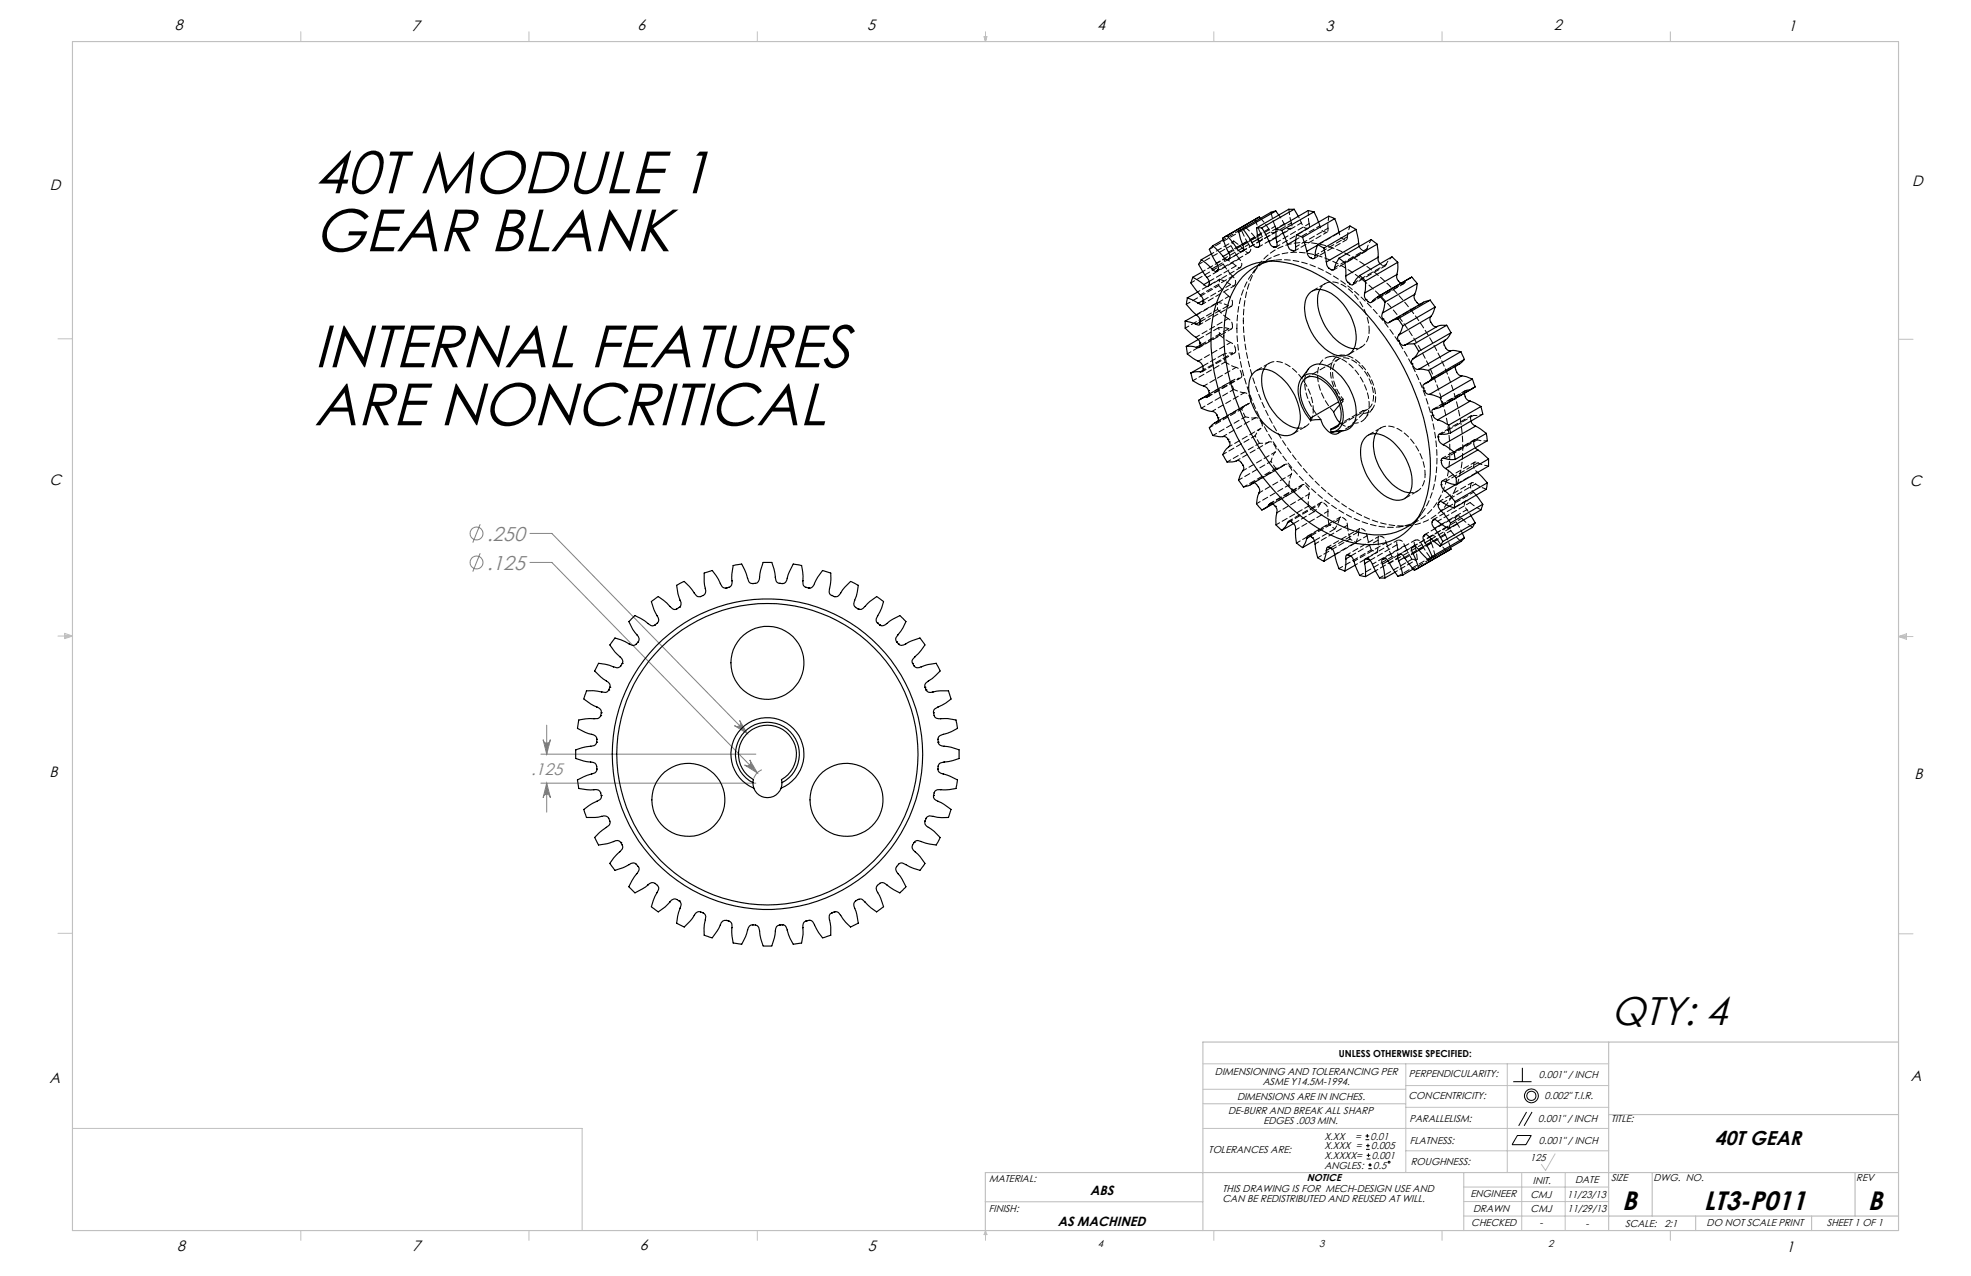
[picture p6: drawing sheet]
<svg xmlns="http://www.w3.org/2000/svg" width="432mm" height="279mm" viewBox="0 0 432 279" stroke-linecap="round" stroke-linejoin="round" font-family="sans-serif">
<g fill="none" stroke="#808080" stroke-width=".22">
<path d="M105.2 114.8l-1.6 4M116.1 116.8h4.8l42.8 43.8M105.2 121.1l-1.6 4.1M116.1 123.2h4.8l45 46M119.8 158.8v6.3M160.9 158.9a.8 .8 0 0 0 1.1 0 .8 .8 0 0 0 0-1.1l1.7 2.8zM118.5 171.5h47.1M118.5 165.1h47.1M119 162a.79 .79 0 0 0 .8 .7 .79 .79 0 0 0 .8-.7l-.8 3.1zM119.8 171.5l.8 3.2a.79 .79 0 0 0-.8-.8 .79 .79 0 0 0-.8 .8zM119.8 171.5v6.3M163.1 167.5a.79 .79 0 0 0 1.1 0 .79 .79 0 0 0 .1-1.1l1.6 2.8z"/>
<path d="M166.9 168.6a3.2 3.2 0 0 0-1.8 1.9"/>
<circle cx="104.4" cy="116.8" r="1.4"/>
<circle cx="104.4" cy="123.2" r="1.4"/>
</g>
<g fill="none" stroke="#000" stroke-width=".22">
<path d="M331.5 236.9h4M333.5 233.8v3.1M299.2 249.6h.8M299.2 248.7h.8M299.3 251.7h.8M299.3 250.9h.8M299.4 253.8h.8M299.4 253h.8M299.5 248.3v.8M299.7 250.4v.8M299.8 255.9h.7M299.8 255.1h.7"/>
<path d="M299.8 252.6v.8M300.1 254.7v.8M332.4 248.6h3.1l-1.2 2h-3zM334.4 243.5l-1.7 3M335.6 243.5l-1.7 3"/>
<circle cx="335.5" cy="240" r="1.51"/>
<circle cx="335.5" cy="240" r="1.01"/>
<circle cx="304.3" cy="254.5" r=".21"/>
</g>
<g fill="none" stroke="#c0c0c0" stroke-width=".22">
<path d="M65.9 6.9v2.2M115.9 6.9v2.2M165.9 6.9v2.2M215.6 8h.6l-.3 1.1zM215.7 8l.2 1.1M215.9 6.9v2.2M216 8l-.1 1.1M265.9 6.9v2.2M315.9 6.9v2.2M365.9 6.9v2.2M12.7 74.2h3.2M415.9 74.3h3.2"/>
<path d="M12.7 139.3h3.2M14.2 139.1l1.7 .2M14.2 138.7l1.7 .6-1.7 .5zM15.9 139.3l-1.7 .3M415.9 139.4h3.2M415.9 139.4l1.8-.6v1.2zM415.9 139.4l1.8 .3M417.7 139.2l-1.8 .2M12.7 204.4h3.2M415.9 204.5h3.2M263.5 232.9h88.9M263.5 238.5h44.5"/>
<path d="M308 237.7h44.4M308 232.9v23.9M330.2 232.9v23.9M15.9 247.1h111.6v22.4M263.5 247.1h88.9M263.5 241.7h44.5M308 252h44.4M308 242.5h44.4M320.7 259.9h31.7M333.4 256.8v12.7M340.7 252.7l-2.1 3.6-.9-1.3M342.9 256.8v12.7"/>
<path d="M65.9 269.5v2.1M115.9 269.5v2.1M165.9 269.5v2.1M215.9 269.5v2.1M215.9 269.5l.3 .8h-.6zM265.9 269.5v2.1M315.9 269.5v2.1M320.7 263.1h31.7M320.7 266.3h31.7M365.9 269.5v2.1"/>
</g>
<path d="M15.9 9.1h400v260.4h-400zM352.4 228.2v41.3M415.9 228.2h-152.4v41.3M320.7 256.8v12.7M352.4 244.1h63.5M361.9 256.8v9.5M406.4 256.8v9.5M415.9 256.8h-200v12.7M215.9 263.1h47.6M352.4 266.3h63.5M371.5 266.3v3.2M396.9 266.3v3.2" fill="none" stroke="#c0c0c0" stroke-width=".25"/>
<g fill="#808080">
<path d="M119.8 171.5l.8 3.2a.79 .79 0 0 0-.8-.8 .79 .79 0 0 0-.8 .8zM119 162a.79 .79 0 0 0 .8 .7 .79 .79 0 0 0 .8-.7l-.8 3.1z"/>
<path d="M162 157.8a.8 .8 0 0 1 0 1.1 .8 .8 0 0 1-1.1 0l2.8 1.7zM163.1 167.5l2.8 1.7-1.6-2.8a.79 .79 0 0 1-.1 1.1 .79 .79 0 0 1-1.1 0z"/>
</g>
<g fill="none" stroke="#000" stroke-width=".25">
<path d="M263.2 56.9l-.6 1 1.8 2.8a1.3 1.3 0 0 1 .5 1.6l-.1 .1a.42 .42 0 0 1-.6 .3l-.5-.4M263.2 56.9l2.3 2M263.5 59.5l-2.2 1.2M265.4 55.6l-2.2 1.3M265.5 58.9l.7 .5 .4-.1M265.7 53.8l-.8 .8 1.6 3a1.31 1.31 0 0 1 .3 1.4M265.7 53.8l2.2 2.4M266.6 59.3h.1M266.8 58.1l-1.3 .8M266.8 59l-.2 .3M266.8 59h.1M267.9 56.2l.5 .5 .6 .1"/>
<path d="M268 52.5l-2.3 1.3M268.8 51.6l-.9 .5 1.2 3.1a1.14 1.14 0 0 1 .2 1.4M268.8 51.6l2.1 2.6M269 56.8h.1M269.2 55.4l-1.3 .8M269.3 56.6l-.3 .2M269.3 56.6h.1M270.9 54.2l.4 .6 .7 .3M271.4 50.6l.9 3.1a.98 .98 0 0 1 0 1.2l-.3 .2M272 55.1h.1M272.2 53.5l-1.3 .7M272.4 50.3l-1 .3"/>
<path d="M272.4 50.3l1.8 2.8M275.3 49.9l.5 3M275.7 52.3l-1.5 .8M275.8 52.9h.1M275.8 52.9a.85 .85 0 0 1-.1 1.2h-.2a.69 .69 0 0 1-.9-.3l-.4-.7M275.9 47.5l-7.6 4.4M275.9 47.5l-7.1 4.1M275.9 47.5l.2 .3M276.4 49.9h-1.1M276.4 49.9l1.6 3M278 52.9a1.54 1.54 0 0 0 1 1.2M278.1 57.2a12.3 12.3 0 0 0-8.9 8.9 30.7 30.7 0 0 0 0 16.1 53.8 53.8 0 0 0 19.4 29.9 23.5 23.5 0 0 0 13.7 5 11.6 11.6 0 0 0 8.3-3.6"/>
<path d="M279 54.1h.1M279 54.1h.4M279.4 54.1h.1M279.5 46.2l-1.1 .3-7 4.1M279.5 46.2l-7.1 4.1M279.5 46.2l.6 .9M279.5 50.2l.1 2.2 .2 1.1v.4l-.4 .2M279.5 50.2l1.3 .2M279.6 52l-1.6 .9M280.8 50.4l1.2 3.2M282 53.6a1.49 1.49 0 0 0 .9 1.2M282.9 54.8h.1"/>
<path d="M282.9 54.8l.5 .2M283.4 55h.1M283.5 45.8l.9 1.6M283.5 45.8h-1.2l-7 4.1M283.5 45.8l-7.1 4.1M283.9 52.5l-1.9 1.1M284 51.4l-.2 3.1v.3l-.4 .2M284 51.4l1.4 .6M285.4 52l.9 3M286.3 55a1.75 1.75 0 0 0 .7 1.4M287 56.4h.1M287 56.4l.5 .2"/>
<path d="M287.5 56.6h.1M287.9 46.4l1 2.2M287.9 46.4l-1.3-.3-7.1 4.1M287.9 46.4l-7.1 4M288.6 53.7l-2.3 1.3M288.7 53.6l-.4 1.2-.2 1.5-.2 .3h-.4M288.7 53.6l1.3 .7M290 54.3l.6 3.1M290.6 57.4a1.55 1.55 0 0 0 .7 1.4l.3 .3M291.6 59.1h.1M292.4 47.9l.9 3M292.4 47.9l-1.3-.6-7.1 4.1"/>
<path d="M292.4 47.9l-7 4.1M293.3 56.6l-.6 1-.4 1.3-.2 .2h-.5M293.3 56.6l1.3 .9M294.6 57.5l.2 2.9M297.1 50.2l.5 3.1M297.1 50.2l-1.4-.7-7 4.1M297.1 50.2l-7.1 4.1M297.6 53.3l.2 .7M297.6 53.3l-7 4.1M301.7 53.5l.2 2.8M301.7 53.5l-1.3-1-7.1 4.1M301.7 53.5l-7.1 4"/>
<path d="M301.9 56.3a1.53 1.53 0 0 0 .5 1.4M301.9 56.3l-7.1 4.1M306.2 57.4l-1.3-1.2-7 4.1M306.2 57.4v1.3l-.2 1.4M306.2 57.4l-7 4.1M259.6 70.3v1.6l2.4 2a1.78 1.78 0 0 1 .9 1.2M259.6 70.3l2.4 .7M259.9 75.8l.2 1.7 2.4 1.6a1.52 1.52 0 0 1 1 1.1M259.9 75.8h.9l1.3 .3M260.1 65.2l-.2 1.4 2.2 2.3M260.1 65.2l2.4 1.2M261.3 60.7l-.4 1.2 2.1 2.7a1.72 1.72 0 0 1 .6 1.4"/>
<path d="M261.3 60.7l2.4 1.6M262 68.9l-2.4 1.4M262.1 68.9v.1a1.63 1.63 0 0 1 .8 1.3M262.4 64l-2.3 1.2M262.5 66.4l.7 .3 .3-.3M262.5 74.3l-2.6 1.5M262.9 75.1l-.1 1h-.7M262.9 75.1h.1M262.9 70.8l-.4 .4-.5-.2M262.9 70.8h.1M262.9 70.3v.5M262.9 70.3h.1"/>
<path d="M262.9 70.5l-.9 .5M262.9 75.6l-.8 .5M263.5 66.4h.1M263.6 66l-.1 .4M263.6 66h.1M263.6 65.8l-1.1 .6M264.9 61.6l-1.2 .7M269.4 61.2a12.4 12.4 0 0 1 12.2-3.7 31.2 31.2 0 0 1 15.4 8.9 55 55 0 0 1 16.2 32.3 24.1 24.1 0 0 1-2.5 14.5 12.3 12.3 0 0 1-13.7 5.8 32.7 32.7 0 0 1-16.7-10.3 54.9 54.9 0 0 1-14.8-31 24.1 24.1 0 0 1 2.4-14.5zM286.8 64.2a3.3 3.3 0 0 1 4.1-.3 12 12 0 0 1 6.1 11.2 3.2 3.2 0 0 1-4.7 2.5 11.9 11.9 0 0 1-6.4-11 3.8 3.8 0 0 1 .9-2.4zM289.1 63.4a8.3 8.3 0 0 0 .8 7.2 10.1 10.1 0 0 0 6.3 5.7h.4M294.8 60.4a1.66 1.66 0 0 0 .5 1.4M295.3 61.8h.1"/>
<path d="M295.3 61.8l.4 .4M295.7 62.2h.1M297.9 60.3l-.8 .8-.6 1.1-.2 .2-.5-.2M297.9 60.3l1.3 1.2M298.9 64.2a1.41 1.41 0 0 0 .4 1.4M299.2 61.5l-.1 2-.2 .7M299.3 65.6h.1M299.3 65.6l.2 .3a.69 .69 0 0 0 1.2 .1M300.7 65.9v.1M302.2 64.8l-1.5 1.1M302.2 64.8l1.2 1.3M302.9 68.5a1.12 1.12 0 0 0 .1 1.4"/>
<path d="M303 69.9h.1M303 69.9l.4 .5M303.4 70.4h.1M303.4 66.1l-.5 2.4M306 60.1a1.43 1.43 0 0 0 .5 1.6l.4 .4M306 60.1l-7.1 4.1M306.2 69.8l-1 .3-.8 .5a.65 .65 0 0 1-1-.2M306.2 69.8l1.1 1.5M306.4 74.6h.1M306.4 74.6l.2 .4a1.14 1.14 0 0 0 1.2 .6M306.4 73.4a.95 .95 0 0 0 0 1.2M307.3 71.3l-.9 2.1"/>
<path d="M308.8 60.9l-7 4.1M309.3 60.7l1.2 1.4M309.3 60.7l-7.1 4.1M309.3 60.7l-.5 .3M309.4 79.7h.1M309.4 79.7l.1 .3a1.43 1.43 0 0 0 1.3 .9M309.6 78.6a.8 .8 0 0 0-.2 1.1M309.8 75.3h-1.1l-.9 .3M309.8 75.3l1 1.6M309.9 64.5a1.43 1.43 0 0 0 .4 1.5l.4 .5 .4 .1M309.9 64.5l-7 4M310.5 62.1l-.2 1.1-.4 1.3"/>
<path d="M310.5 62.1l-7.1 4M310.8 76.9l-.5 .9-.7 .8M313.3 65.7l1.1 1.5M313.3 65.7l-1.4 .5-7.1 4.1M313.3 65.7l-7.1 4.1M313.5 69.3a1.34 1.34 0 0 0 .2 1.6l.1 .2a.84 .84 0 0 0 1.1 .4M313.5 69.3l-7.1 4.1M314.4 67.2l-.6 1.6-.3 .5M314.4 67.2l-7.1 4.1M314.9 71.5l-7.1 4.1M316.6 74.5a1.2 1.2 0 0 0 0 1.5l.1 .2a1.02 1.02 0 0 0 1.1 .6M316.6 74.5l-7 4.1"/>
<path d="M316.9 71.2l1 1.6M316.9 71.2a2.99 2.99 0 0 0-2 .3M316.9 71.2l-7.1 4.1M317.8 76.8l-7 4.1M317.8 76.8h.1M317.9 76.8h.9l1.2 .2M317.9 72.8a3 3 0 0 1-1.3 1.7M317.9 72.8l-7.1 4.1M320 77l.8 1.7M320 77l-7.1 4.1M320.8 78.7l-1 1-7.2 4.1M320.8 78.7l-7 4.1"/>
<path d="M260.9 81.7l.4 1.7 2.4 1.2a1.3 1.3 0 0 1 1.1 .9M263 81.4h-1.3l-.8 .3M263.5 80.2l.1 .6M263.5 80.2l-2.6 1.5M263.6 80.8v.3l-.2 .3h-.4M263.6 80.8h.1M263.6 81l-.6 .4M264.4 86.9l-.6 .1-1.2 .7 .6 1.7 2.3 .7a1.15 1.15 0 0 1 1.1 .8M264.8 85.5l.1 .6M264.8 85.5h.1M264.9 86.1l-.1 .7-.4 .1M264.9 86.3l-1.9 1.1"/>
<path d="M264.9 86.1h.1M264.9 86.6l-.5 .3M266.5 92.5l-1 .5-.6 .7 .5 1 .3 .7 2.2 .2a.96 .96 0 0 1 1.1 .6M266.6 90.9h.1M266.6 90.9l.2 .6M266.8 92.3l-.3 .2M266.8 91.5l.1 .5-.4 .5M266.8 91.5h.1M266.8 92.2l-.7 .4M269 96.2l.3 .6M269 96.2h.1M269.3 96.8a1.03 1.03 0 0 1-.6 1.5l-.8 1.3 .9 1.6a3.2 3.2 0 0 0 2.1-.3 1.32 1.32 0 0 1 1.3 .8 1.18 1.18 0 0 1 0 1.4 3.3 3.3 0 0 0-.7 2.2l.9 1.3 1.1-.2 .7-.5"/>
<path d="M269.3 96.8h.1M274.6 81.7a3.3 3.3 0 0 1 4.1-.4 12.4 12.4 0 0 1 6.2 10.5 3.3 3.3 0 0 1-3.5 3.6 8.9 8.9 0 0 1-5.9-4.5 9.8 9.8 0 0 1-1.6-8.2zM276.9 80.8a9.1 9.1 0 0 0 1.2 8.1 9.9 9.9 0 0 0 5.8 4.8l.5 .1M285.1 82.8a5.3 5.3 0 0 1 2.8-2.9 5.4 5.4 0 0 1 5.3 1.9 11.9 11.9 0 0 1 3.8 9.7 3.2 3.2 0 0 1-2.6 2.8l-2.5 .3M287.1 92l2.2-.1a4.3 4.3 0 0 0 3 3.2 1.14 1.14 0 0 0 1.2-.7M287.1 92a10 10 0 0 1-2.6-7.9 2.74 2.74 0 0 1 4.2-1.9 10.6 10.6 0 0 1 5.5 9.8 2.56 2.56 0 0 1-2.6 2.5l-.1-.5M287.2 91.5a8.5 8.5 0 0 1-2.1-7.4 2.47 2.47 0 0 1 3.6-1.4 9.4 9.4 0 0 1 5 9.2 2.46 2.46 0 0 1-2.2 2.1M287.2 91.5l-.1 .5M293.3 93l-1.8 1M293.3 88l-6.1 3.5M293.5 88.7l-1.3 1.5 .8 1.7 .5 .6M299.1 95.8a3.7 3.7 0 0 1 4.8 0 12.1 12.1 0 0 1 5.4 10.8 3.1 3.1 0 0 1-4.7 2.6 11.7 11.7 0 0 1-6.4-11.7l.2-.7z"/>
<path d="M301.4 94.9a9.6 9.6 0 0 0 1.7 9 8.6 8.6 0 0 0 5.8 4M310.8 80.9a3.6 3.6 0 0 1 2.1 .2M311.8 85h.1M311.8 85l.3 .6M312.1 85.6h.1M312.1 85.6a1.15 1.15 0 0 0 1.1 .8M312.9 81.1l.9 1.7M313.2 86.4h.1M313.2 86.4l2.3 .7M313.8 82.8l-.6 .6-1.4 .8v.8M313.8 90.4l.1 .5M313.8 90.3v.1"/>
<path d="M313.9 90.9h.1M313.9 90.9a1.44 1.44 0 0 0 1.1 1M315 91.9l1.1 .4 1.3 .8M315.1 95.7h.1M315.1 95.7v.3a1.56 1.56 0 0 0 1.1 1.4M315.5 87.1l.6 1.7M315.7 95.1h-.4l-.2 .6M315.7 95.1h.1M316.1 88.8l-.7 .5-1.5 .4-.2 .4 .1 .2M316.2 97.4h.1M316.2 97.4l2.4 1.6M317.4 93.1l.4 1.7"/>
<path d="M317.8 94.8l-.9 .2-1.1 .1M318.6 99l.2 1.6M318.9 80.2l-.1 .4 .2 .6a1.5 1.5 0 0 0 1.2 1.1M320.2 82.3l-7 4.1M320.2 82.3h.1M320.3 82.3l.9 .2 1.3 .5M320.8 86.1l.1 .5a1.46 1.46 0 0 0 1.2 1.2M322.1 87.8l1 .4 1.3 .8M322.1 87.8l-7.1 4.1M322.3 92.2a1.65 1.65 0 0 0 1 1.1M322.5 83l.7 1.7M322.5 83l-7 4.1"/>
<path d="M323.2 84.7l-7.5 4.4M323.2 84.7l-7.1 4.1M323.2 98l.5 .5M323.3 93.3l2.3 1.6M323.3 93.3l-7.1 4.1M323.7 98.5l2.4 2M323.7 98.5l-7 4.1M324.4 89l.4 1.7-7 4.1M324.4 89l-7 4.1M325.6 94.9l.2 1.6-7 4.1M325.6 94.9l-7 4.1M274.2 105.9a.73 .73 0 0 1 1.2 .3l.1 .2a1.4 1.4 0 0 1 .3 1.5l-.2 .6-.3 1.8 .5 .7 .6 .7 1-.5 .6-.7"/>
<path d="M274.2 105.9h.1M274.5 105.8l-.3 .1M274.6 105.7l-.7 .5M278 110.5a.6 .6 0 0 1 1.1 .1l.3 .3M278.5 110.2l-.5 .3M278.8 110.3l-1.9 1.1M279.4 110.9a1.89 1.89 0 0 1 .2 2.1l-.1 1.9 1.3 1.2M279.4 110.9h.1M282 114.5l-.4 .9-.8 .7M282 114.5h.1M282.7 114.1l-.7 .4M282.9 114.3l.5 .3"/>
<path d="M282.9 114.2l-.5-.1-.4 .4M282.9 114.2v.1M283.4 114.6h.1M283.4 114.6a2.45 2.45 0 0 1 .4 2.2l.2 2.1 1.4 1M283.4 114.7l-2.6 1.4M286.3 117.9l-.3 1-.6 1M286.3 117.9h.1M287 117.4l.5 .3M287 117.4h.1M287 117.4l-.4-.1-.3 .6M287.1 117.4l-.8 .5M287.5 117.7a2.45 2.45 0 0 1 .7 2.3l.5 2.1 1.3 .8"/>
<path d="M287.5 117.7h.1M288 118.4l-2.6 1.5M291.2 119.8l.4 .3a1.69 1.69 0 0 1 .8 1.4M291.2 119.8h.1M291.2 119.8l-.5 .1-.1 .6M291.5 120l-.9 .5M309.4 119.9l.1-.1a.54 .54 0 0 1 .8 0l2.6 2.9M309.4 119.9h.1M309.4 119.9a1.09 1.09 0 0 0 .2 1.3M311.8 117.4h.1M311.8 117.4a1.54 1.54 0 0 0 .4 1.5M312.1 117.1h.5l2.9 2.5"/>
<path d="M312.1 117.1h.1M312.1 117.1l-.3 .3M312.2 118.9l1.6 2.9M313.6 118l-1.4 .9M313.9 113.9l.1-.2 .5 .1 1.2 .9 1.7 1M313.9 113.9h.1M313.9 113.9l-.1 .2a1.25 1.25 0 0 0 .5 1.6M314.3 115.7l1.8 2.9M315.1 110.5h.1M315.1 110.5a1.64 1.64 0 0 0 .6 1.4M315.2 110l.4-.2 .6 .3M315.2 110h.1"/>
<path d="M315.2 110l-.1 .5M315.7 111.9l2.1 2.6M315.7 100.8h.1M315.7 100.8l.1 .3a1.95 1.95 0 0 0 .9 1.5M315.7 106.2l.1-.8 .4-.1 1.8 .7 1 .2M315.7 106.2h.1M315.7 106.2a1.9 1.9 0 0 0 .8 1.3M315.8 114.8l-1.5 .9M316.1 118.6l-.6 1M316.2 110.1h.1M316.2 110.1l2.4 1.1M316.5 100.4h-.6l-.2 .4"/>
<path d="M316.5 107.5h.1M316.5 100.4h.1M316.6 100.4l1.3 .2h.9M316.6 107.5l2.2 2.3M316.7 102.6l2.3 2M317.5 110.8l-1.8 1.1M317.7 119.9l.2 .3M317.8 114.5l-.4 1.2M318.8 109.8l-.2 1.4M318.9 106.1l-2.4 1.4M319 104.6v1.6M320.4 116.8l.4 1"/>
<path d="M320.8 117.8l-.8 .8-7.1 4.1M320.8 117.8l-7 4M322.3 112.9l.9 1.6M323.2 114.5l-.7 1-7 4.1M323.2 114.5l-7.1 4.1M323.4 108.4l1.4 2M323.7 103.4l2.1 2.3M324.8 110.4l-.4 1.3-7 4M324.8 110.4l-7 4.1M325.8 105.7l-.2 1.4-7 4.1M325.8 105.7l-7 4.1M326.1 100.5v1.6l-7.1 4.1"/>
<path d="M326.1 100.5l-7.1 4.1M148.2 133.4l-.2 .1a1.45 1.45 0 0 1-1.2-.7l-1.4-1.3-1.2-.9-.2 .1-1.3 1 .6 1.8 .6 1.3a1.1 1.1 0 0 1-.1 1.8 1 1 0 0 1-1.2 .4l-.6-.4a8.7 8.7 0 0 0-2.9-1.8l-1.3 1.3 .8 1.7 .9 1.2a1.27 1.27 0 0 1 .3 1.5M148.2 133.4h.1M148.8 133l-.5 .4M148.8 133h.1M159.1 128.8h-.4a1.33 1.33 0 0 1-.9-1.1l-.9-1.6-.9-1.2-1.7 .6v1.9l.2 1.4a1.15 1.15 0 0 1-.8 1.7l-.5 .2a1.28 1.28 0 0 1-1.1-.9l-1.1-1.5-1.1-1-1.1 .5-.6 .4 .3 1.8 .5 1.4a1.18 1.18 0 0 1-.2 1.6M159.1 128.8h.1M164.9 127.8l-.4-.1a1.33 1.33 0 0 1-.7-1.1l-.6-1.8-.7-1.3-1.9 .3a10.9 10.9 0 0 0-.2 3.9 1.12 1.12 0 0 1-1 1l-.3 .1M164.9 127.8h.1M165.5 127.7l-.6 .1M165.5 127.7h.1M165.5 127.7a1.83 1.83 0 0 0 1-2l.7-2.5h1.9l.4 1.3 .4 1.9a1.27 1.27 0 0 0 .5 1.2l.3 .1"/>
<path d="M170.7 127.7h.1M170.7 127.7l.7 .1M171.4 127.8h.1M171.4 127.8a1.08 1.08 0 0 0 1.1-1.2l.4-1.4 .9-1.7 1.1 .2 .7 .1 .3 1.5v1.8a1.35 1.35 0 0 0 .4 1.4l.3 .1M176.6 128.6l.6 .2M176.6 128.6h.1M177.2 128.8h.1M177.2 128.8a1.16 1.16 0 0 0 1.2-1.1l.7-1.3 1.1-1.5 1.6 .5 .2 .1v1.5l-.2 1.8a1.2 1.2 0 0 0 .4 1.6M182.2 130.4h.1M182.2 130.4l.6 .2M182.8 130.6h.1M182.8 130.6a1.82 1.82 0 0 0 1.8-1.4l1.7-1.9 1.7 .9a8.2 8.2 0 0 1-.8 3.3l-.1 1 .3 .5 .6 .4"/>
<path d="M188 133.4h.1M188 133.4a1.15 1.15 0 0 0 1.5-.6l1-1.1 1.6-1.1 .3 .3 1.2 .8-.5 1.4-.8 1.7a1.33 1.33 0 0 0-.3 1.4l.2 .2M192.2 136.4h.1M192.2 136.4l.5 .4M192.7 136.8h.1M192.7 136.8a1.81 1.81 0 0 0 2.2-.8l2.2-1.2 1.4 1.3-.7 1.3-1.5 2.2-.1 .3 .2 .6M290.6 120.5l-.6 2.4M292.4 121.5l.9 3 1.3 .5M292.4 121.5l-2.4 1.4M294.8 122.4l.1 1.2-.3 1.4M295.3 121.5l.4 .1M295.3 121.5h.1"/>
<path d="M295.3 121.5l-.4 .2-.1 .7M295.7 121.6h.1M295.8 121.6a2.75 2.75 0 0 1 1.1 2.2l1 2.2 1.3 .3M295.9 121.7l-1.1 .7M296.9 123.8l-2.3 1.2M298.9 123.4l.3 1.3v1.6M299.3 122.3l.4 .1M299.3 122.3h.1M299.3 122.3l-.4 .3v.8M299.7 122.4a1.44 1.44 0 0 1 1 1.2l1.5 3 1.2-.1M299.7 122.4h.1M300.2 122.7l-1.3 .7"/>
<path d="M301.3 125l-2.1 1.3M302.9 123.5l.5 3M303 122.4h.1M303 122.4l-.3 .3 .2 .8M303.4 122.3a1.41 1.41 0 0 1 1 1.1l1.8 2.8 1.1-.3M303.4 122.3h.1M303.4 122.3l-.4 .1M304.1 122.8l-1.2 .7M305.6 125.3l-2.2 1.2M306.4 121.5h.1M306.4 121.5a.93 .93 0 0 0 0 1.3M306.4 122.8l.9 3.1"/>
<path d="M306.7 121.4l.7 .2 2.4 3.3 1-.6M306.7 121.4h.1M306.7 121.4l-.3 .1M307.7 122.1l-1.3 .7M309.6 121.2l1.2 3.1M309.6 124.6l-2.3 1.3M310.9 120.5l-1.3 .7M313.8 121.8l-.9 .9M317.9 120.2l-7.6 4.4M317.9 120.2l-7.1 4.1M131.6 156.7l-.6 .6-2.8 .1-1.4 .3-.3 1.8a10.1 10.1 0 0 0 3.6 1.4 1.07 1.07 0 0 1 .6 1.3v.3M131.6 156.7h.1"/>
<path d="M131.7 156.1l-.1 .6M131.7 156.1h.1M133.3 151.1l-.4 .5h-.3l-2.6-.4-1.5 .1-.6 1.8 1.5 1.1 1.4 .6a1.1 1.1 0 0 1 .9 1.3M133.3 151.1h.1M133.6 150.5l-.3 .6M133.6 150.5h.1M136.3 145.3l-.2 .3a1.08 1.08 0 0 1-1 .6l-1.6-.5-2.4-.5-.8 1.7 1.3 1.3 1.3 .9a1.1 1.1 0 0 1 .7 1.4M136.3 145.3h.1M139.8 140.5l-.2 .3a.99 .99 0 0 1-1.1 .5l-2.4-1.2-1.4-.4-1.1 1.5 1.1 1.5 1 1.1a1.25 1.25 0 0 1 .6 1.5M139.8 140.5h.1M196.4 140.5h.1M196.4 140.5l.4 .5"/>
<path d="M196.8 141h.1M196.8 141a1.86 1.86 0 0 0 2.3-.4l2.4-.9 1.1 1.5-.8 1.2-1.3 1.4a1.28 1.28 0 0 0-.6 1.5M199.9 145.3h.1M199.9 145.3l.2 .3a1.16 1.16 0 0 0 1.8 .4l1.4-.5 1.8-.3 .9 1.7a8.3 8.3 0 0 1-2.6 2.2l-.8 .8v.6M202.6 150.5h.1M202.6 150.5l.3 .6M202.9 151.1h.1M202.9 151.1a1.13 1.13 0 0 0 1.5 .4l1.5-.2h1.9l.6 1.8-1.2 .9-2.4 1.2-.3 .9M204.5 156.1h.1M204.5 156.1l.1 .6M204.6 156.7h.1M204.7 156.7a1.13 1.13 0 0 0 1.4 .7l1.5-.1 1.8 .4 .4 1.8a8.7 8.7 0 0 1-3.2 1.3l-.9 .5-.2 .6v.6"/>
<path d="M130.7 167.8v.3a1.08 1.08 0 0 1-.3 1.1l-1.7 .6-2.2 1 .3 1.8a11.1 11.1 0 0 0 3.9 .3 1.12 1.12 0 0 1 1 1v.3M130.7 162.5l-.1 .3a1.28 1.28 0 0 1-1.2 .6l-1.9 .3-1.3 .5-.1 1.6 .1 .3 1.7 .6 1.5 .2a1.08 1.08 0 0 1 1.3 .8M130.7 162.5h.1M130.7 167.7v.1M131.7 174.2l.1 .3a1.33 1.33 0 0 1-1.1 1l-1.6 .9-1.2 .8 .6 1.8a9.8 9.8 0 0 0 3.8-.4 1.08 1.08 0 0 1 1.2 .8l.2 .7-.2 .6-2.2 1.6-1 1.1 .8 1.6 1.9-.3 1.4-.4a1.24 1.24 0 0 1 1.6 .2M131.7 174.2h.1M165 171.4v-.6a6.4 6.4 0 0 1-1.8-9.7 6.4 6.4 0 0 1 9.8 0 6.4 6.4 0 0 1-1.8 9.7l.1 .6M165 171.4a7 7 0 0 1-2.3-10.7 7 7 0 0 1 10.9 0 7 7 0 0 1-2.3 10.7M165 171.4l.1 1.2M165.1 172.6a8 8 0 0 1-3.3-12.3 8 8 0 0 1 12.7 0 8 8 0 0 1-3.4 12.3M165.1 172.6a3.2 3.2 0 0 0 3 2.1 3.2 3.2 0 0 0 3-2.1M171.3 171.4l-.2 1.2"/>
<path d="M204.5 174.2h.1M204.5 174.2a1.86 1.86 0 0 0 1.7 1.6l2.2 1.4-.6 1.8a12.6 12.6 0 0 1-4.2-.4 1.67 1.67 0 0 0-.9 1.9l.7 .7a8.8 8.8 0 0 1 2.6 2.2l-.9 1.6-2.4-.4-1.6-.6-.6 .2-.2 .3M205.5 167.8v.4a1.18 1.18 0 0 0 1.2 1.3l1.4 .4 1.7 .9-.4 1.8a8.4 8.4 0 0 1-3.3 .3h-.8a1.13 1.13 0 0 0-.7 1.1l-.1 .2M205.5 162.5h.1M205.5 162.5a1.83 1.83 0 0 0 2.1 1l2.5 .7v1.9l-1.4 .4-1.8 .4a1.29 1.29 0 0 0-1.4 .8M205.5 167.7v.1M136 184.5l.3 .5M136 184.5h.1M136.3 185v.9l-1.9 2-.8 1.2 1.1 1.5 1.8-.6 1.3-.7a1.08 1.08 0 0 1 1.8 .2 1 1 0 0 1 .3 1.1l-1 1.5-1.1 2.1 1.3 1.3a10.7 10.7 0 0 0 3.3-2.1 1.13 1.13 0 0 1 1.4 .2 1.16 1.16 0 0 1 .5 1.1l-.8 1.6-.8 2.2 1.5 1.2 1.5-1.1 1.1-1.1a1.16 1.16 0 0 1 1.4-.5M136.3 185h.1M148.2 197h.1M148.3 197l.5 .3"/>
<path d="M148.8 197.3l.4 .5v.3l-.5 1.7-.5 2.3 1.7 .9a9.5 9.5 0 0 0 2.5-3 1.28 1.28 0 0 1 1.3-.3l.8 .6v1.1a8.7 8.7 0 0 0-.2 3.4l1.7 .6a9.6 9.6 0 0 0 2-3.4l.3-.3 .8-.2M148.8 197.3h.1M182.2 199.9h.1M182.2 199.9a1.1 1.1 0 0 0-.4 1.6l.2 1.4v1.9l-1.6 .5-.2 .1-.9-1.2-.9-1.7a1.36 1.36 0 0 0-.9-1h-.3M182.8 199.7h.1M182.8 199.7l-.6 .2M188 197h.1M188 197l-.3 .1a1.08 1.08 0 0 0-.4 1.8l.4 1.4 .3 1.8-1.7 .9-1-1-1.6-2.2-.6-.2-.3 .1M192.7 193.5l-.3 .2a1.2 1.2 0 0 0-.1 1.8l.7 1.3 .6 1.7-.8 .6-.7 .6-1.2-.9-1.4-1.3a1.25 1.25 0 0 0-1.2-.6l-.3 .1M192.7 193.4v.1M199.9 185a1.79 1.79 0 0 0 1.1 2l1.6 2.1-1.1 1.5-1.4-.5-1.6-.8a1.33 1.33 0 0 0-1.4-.2l-.5 .4a1.14 1.14 0 0 0 .1 1.8l.9 1.2 .9 1.7-.2 .1-1.2 1.2-1.3-.7-1.5-1a1.24 1.24 0 0 0-1.6-.4M199.9 185h.1"/>
<path d="M200.3 184.5h.1M200.3 184.5l-.4 .5M159.1 201.5l.6 .2 .5 .3 .2 1.1a8.4 8.4 0 0 0 .2 3.4l1.9 .3 .8-1.7 .5-1.5a1.14 1.14 0 0 1 1.1-1.1M159.1 201.5h.1M164.9 202.5l.6 .1M164.9 202.5h.1M165.5 202.6h.1M165.5 202.6h.3a1.39 1.39 0 0 1 .6 1.3l.3 1.8 .5 1.4 1.6 .1 .3-.1 .6-1.7 .2-1.6a1.08 1.08 0 0 1 .8-1.2M170.7 202.6h.1M171.4 202.5h.1M171.4 202.5l-.7 .1M176.6 201.7h.1"/>
<path d="M176.6 201.7a1.86 1.86 0 0 0-.7 2.2l-.3 2.6-1.8 .3a8.7 8.7 0 0 1-1.3-3.2l-.5-.9-.6-.2M177.2 201.5h.1M177.2 201.5l-.6 .2"/>
<circle cx="168.1" cy="145.2" r="8"/>
<circle cx="150.8" cy="175.1" r="8"/>
<circle cx="168.1" cy="165.2" r="33"/>
<circle cx="168.1" cy="165.1" r="34"/>
<circle cx="185.4" cy="175.1" r="8"/>
</g>
<g fill="none" stroke="#000" stroke-width=".22" stroke-dasharray="1.3 .6" stroke-dashoffset=".5">
<path d="M278.1 57.2a17.6 17.6 0 0 1 12 2.1 47 47 0 0 1 18.8 19.9 44 44 0 0 1 5.7 24.4 17.1 17.1 0 0 1-4 9.9M281.3 49l-1.1-1.9M283.9 52.5l5.2-3.1M300.4 52.4l-.6 1.1-.3 .9M269.2 71.9l-1.3-.2h-.9M296.6 76.3a3.1 3.1 0 0 0 3.3-3.2l.1-.8M307.7 61.9a.5 .5 0 0 1-.8 .1M266.8 92.3l6.8-3.9M270.1 83.3l-5.1 2.9M272.8 91.3l1.3 .2h.9M279.3 99l-.6 1.1-.3 .9M284.4 93.7a3.1 3.1 0 0 0 3.3-3.2v-.8"/>
<path d="M294.2 87.9l-.7 .8M320.8 86.1l.1-.5 .5-.2M323.7 96.3l1.2 .2h1M274.5 105.7l6.8-3.9M278.9 110.3l5.1-2.9M292.4 115.8l.6-1 .4-1M308.9 107.9a3.1 3.1 0 0 0 3.3-3.3v-.7M309.9 119.4v-1M317.6 110.8l5.2-3M320.4 116.8l-1.1-2"/>
</g>
<g fill="none" stroke="#000" stroke-width=".22" stroke-dasharray="1.3 .6">
<path d="M268 57.9l2 2.5M270.8 58.2h-.1M271.5 56.6v.1M272 58.1l-.2 .4M272.6 54.8v-.1M273.5 53.5h.1M273.7 55.2l-.1 .1M273.9 54.9l-.2 .3M275 48l1.2 3.1M275 52l-2.2-2.3M275 52.1v-.1M275.4 47.8l-.4 .2"/>
<path d="M276.2 51.1h.1M276.4 52.5l-.3 .2M278 50.1h-.1M278.4 46.5l.9 3M279.3 49.5l.1 .1M279.4 50.8l-.4 .2M281.3 49h.1M282.8 50l-.4 .1M282.9 48.8h.1M285.1 48.8v-.1M286.5 50h-.4M286.8 48.9v.1"/>
<path d="M289.1 49.4h.1M290.5 50.9l-.5-.2M290.9 49.9v.1M293.4 50.9h.1M294.6 52.5l-.5-.2M295.2 51.8h.1M298.7 55l-.4-.3M299.5 54.4v.1M302.8 58.1l-.4-.4M303.7 57.8v.1M263.6 65.8l6-3.5M267 62.5l2.2 2.3"/>
<path d="M267 71.7l-4.5 2.6M268 77.6l-4.5 2.6M269 69.7l.1 .1M269.1 66.9h-.1M269.2 64.8v.1M269.2 72v-.1M269.6 75h.1M269.6 62.3h.1M270 71v.6M270 60.4v.1M270 66.2v.5M270 77.3h.1"/>
<path d="M270.6 76.1l.1 .6M270.7 61.9l-.1 .4M278.1 79.5l-2.9 1.7M290.3 62.1l-2.8 1.6M295.5 77.6l2.8-1.6M307.8 61.8l-.1 .1M311.5 66.5l-.4 .1M311.5 66.4v.1M311.9 66.2l-.4 .2M319.3 79.9h.1M319.3 79.9l.4-.2M270.7 80.4h.1"/>
<path d="M271.5 82.8h.1M271.8 81.4l.2 .6M272.6 86h.1M273.6 88.4h-.1M275 91.5h.1M276.2 93.8h.1M277.9 96.8h.1M279.4 99h-.1M283.2 95l2.9-1.6M293.1 94.9l2.8-1.6M293.6 94.3l-.1 .1M294.3 87.4l-.1 .5"/>
<path d="M296.4 92.6l2.3-2.1M298.7 90.5l-.1-.6M302.6 93.7l-2.9 1.6M318.9 80.2l.4-.3M321.4 85.4h.1M322.3 92.2l-.1-.6M322.8 91h.1M322.9 97.3l-.1-.6M323.6 96.3h.1M281.3 101.8h.1M282.9 103.8v.1M283.4 114.6l4.5-2.6"/>
<path d="M285.1 106.4h.1M286.1 106.3l.4 .5M286.8 108.2h.1M288 118.4l4.4-2.6M289.1 110.5v-.1M290 110.1l.5 .4M290.9 111.9v.1M293.4 113.8h.1M294.1 113.3l.5 .3M295.2 115v.1M297.7 116.5v-.1M298.3 115.7l.4 .3"/>
<path d="M299.5 117.3v.1M299.5 117.4l.9 3M301.9 118.3h.1M302.4 117.4l.4 .1M303.7 118.8v.1M306.1 119.4l-.1-.1M306.4 118.3h.4M307.7 109.2l2.9-1.7M307.7 119.5h.1M310 119.5l-.1-.1M310 118.3h.1M310.1 118.3l.4-.1"/>
<path d="M311.5 119.2v.1M313.5 117.4l.3-.1M313.5 118.8v-.1M314.9 118.1v.1M314.9 118.2l2 2.6M316.4 115.8l.3-.3M316.7 117.2l-.1-.1M317.8 116.2l.1 .1M317.9 116.3l2.2 2.2M318.9 113.3l.3-.3M319.3 114.8v-.1M320.2 113.5h.1"/>
<path d="M320.8 110.2l.2-.4M321.4 111.7v-.1M322.1 110v.1M322.2 106.4l.1-.5M322.8 102.1l.1-.6M322.9 107.8h-.1M323.3 106h.1M323.7 103.4h-.1M323.8 101.3v.1M295.9 121.7l6-3.4M314.4 121.8l-.9-3M316.9 120.8l.5-.3"/>
</g>
<g fill="none" stroke="#000" stroke-width=".22" stroke-dasharray="1.3 .6" stroke-dashoffset=".3">
<path d="M275.9 57.8l-1.5 2M279.3 57l-2.5 .3M279.6 52l5.5-3.2M291.1 47.3l-.2 2.6M268.4 79.3l2.3 1.1M269.6 62.3l-2.4-1.2M271 71.9a18.9 18.9 0 0 1 4.1-12.9 12.2 12.2 0 0 1 12.3-3.4 33.4 33.4 0 0 1 16.5 10.7 52.7 52.7 0 0 1 13.7 30.9 20.9 20.9 0 0 1-3.3 13.6 12.2 12.2 0 0 1-13.1 4.3 33.4 33.4 0 0 1-16.5-10.7 52.7 52.7 0 0 1-13.7-30.9v-1.6M293.8 77.8l-2.4 .3M273.7 86.8l.2 .6M276.1 92.1l.3 .6M279 97.2l.4 .6M289.4 91.8a11.3 11.3 0 0 1-3.4-9.8l.6-1.2"/>
<path d="M299.1 91.5l1.6-2M282.4 102l.4 .5M286.8 108.2l-.2 2.6M306.4 115.4l2.5-.3M309.9 114.5l1.5-2M315.8 114.8l5.6-3.2M323.3 106l2.3 1.1M301.7 120.9l.2-2.6"/>
</g>
<g fill="none" stroke="#000" stroke-width=".22" stroke-dasharray="1.3 .6" stroke-dashoffset=".4">
<path d="M262.6 57.9l7.1-4.1M264.9 54.6l7.1-4.1M266.5 57.6l7.1-4.1M266.5 59.4l7.1-4.1M267.9 52.1l7.1-4.1M269 56.8l7.1-4.1M269.1 55.2l7.1-4.1M272.3 53.6l7.1-4M272.3 54.9l7.1-4.1M275.8 54l7.1-4M275.8 52.9l7.1-4.1M279.6 54.1l7.1-4.1"/>
<path d="M279.7 53.1l7.1-4.1M283.7 54.9l7-4.1M283.9 54.1l7-4.1M287.9 56.6l7.1-4.1M288.1 55.9l7.1-4.1M289.1 49.4l-.2-.8M292.1 59.1l7.1-4.1M292.4 58.6l7.1-4.1M295.8 49.5l-.6 2.3M298.3 54.7l-.5-.7M259.7 71.8l7-4M259.9 66.6l7.1-4.1"/>
<path d="M260.1 77.5l7.1-4.1M260.9 61.9l7.1-4M262 73.8l7.1-4M262.1 69l7.1-4.1M262.5 79.1l7.1-4.1M262.7 71.1l7.1-4M262.8 76.1l7-4.1M263 64.6l7-4.1M263.4 66.6l7-4M264.4 60.7l7.1-4M264.6 62.7l7.1-4.1M269 66.9l-2.3-.7"/>
<path d="M293.3 78.6l-7.1 4.1M296.4 62.3l7-4M296.6 61.9l7.1-4M300 72.3a12.2 12.2 0 0 0-6.6-10.2 3.1 3.1 0 0 0-4.3 1.3M300.4 66.2l7.1-4.1M300.7 66l7-4.1M304.3 70.6l7.1-4M304.4 70.5l7.1-4M319.1 80l-7.1 4.1M261.3 83.4l7.1-4.1M263.2 89.4l7.1-4.1M263.4 81.3l7.1-4"/>
<path d="M263.7 84.5l7.1-4.1M264.8 86.8l7-4.1M265.5 90.1l7.1-4.1M265.7 95.4l7.1-4.1M266.7 92.4l7-4.1M267.9 95.6l7.1-4.1M269.1 97.9l7.1-4.1M269.7 83.6l-7.1 4M270.3 85.3l2.3 .7M272 89.6l-7.1 4.1M275 95.4l-7.1 4.1M287.7 89.7a12.2 12.2 0 0 0-6.5-10.2 3.1 3.1 0 0 0-4.3 1.3"/>
<path d="M292.5 93.7l7.1-4.1M294.4 94.3h-.8M298.6 89.9l-5.3 3.1M312.2 84l7.1-4.1M314.3 89.5l7.1-4.1M315.7 95l7.1-4M321 85.5l-7.1 4.1M322.3 91l-7 4.1M323 96.3l-7 4.1M323.2 98l-.3-.7M268.8 101.2l7.1-4.1M270.9 100.9l7.1-4.1"/>
<path d="M272.3 103.1l7.1-4.1M272.4 106.6l7.1-4M275.8 107.9l7.1-4.1M276.5 111.7l7-4.1M278.4 101l-7 4.1M279.7 112.3l7.1-4.1M281.5 101.7l-7.1 4.1M282.4 106.2l-7.1 4.1M282.9 103.9l-.5 2.3M283.9 116l7-4.1M285.3 106.1l-7 4.1M286.6 110.8l-7.1 4.1"/>
<path d="M288.1 119.1l7.1-4.1M289.4 110l-7 4.1M291.1 114.8l-7 4.1M293.6 113.2l-7 4.1M295.8 118l-7.1 4.1M297.1 118.8l.6-2.3M297.9 115.7l-7.1 4.1M302.1 117.4l-7.1 4.1M306.2 118.3l-7.1 4.1M310 118.3l-7.1 4.1M312.2 103.9a12.2 12.2 0 0 0-6.5-10.3 3.1 3.1 0 0 0-4.3 1.3M313.2 117.6l7-4.1"/>
<path d="M313.4 117.4l-7 4.1M315 114.1l7.1-4.1M316.2 110l7.1-4M316.6 100.4l7-4.1M316.7 105.4l7.1-4.1M316.8 115.5l-7.1 4.1M319.2 113l-7 4M321.1 109.7l-7 4M322.4 105.7l-7 4.1M323.1 101.2l-7.1 4.1M323.4 108.4l-.5-.6M323.8 101.4l2.3 .6"/>
<path d="M292.4 121.4l7.1-4.1M296.6 122.9l7.1-4.1M300.4 120.4l-7.1 4.1M300.7 123.5l7-4M304.4 123.3l7.1-4.1M305 121.9l-7.1 4.1M307.8 122.2l7.1-4.1M309.3 122.5l-7.1 4.1M310.8 120.3l7-4.1M313.3 122.1l-7 4.1M316.9 120.8l-7 4.1"/>
</g>
<g fill="none" stroke="#000" stroke-width=".22" stroke-dasharray="1.3 .6" stroke-dashoffset=".6">
<path d="M268.4 56.6l-.4 1.3M270.3 52.8l-.6 1M271.8 58.5l-.3 .2-.7-.5M272.8 49.7l-.8 .8M273.5 55.3l-.4-.1-.5-.4M282.9 48.8a.83 .83 0 0 1 0 1.1M286.8 49v.8l-.3 .2M290.9 50v.7l-.4 .2M295.2 51.8l-.2 .7h-.4M299.5 54.5l-.3 .5h-.5M303.7 57.9l-.4 .4-.5-.2M305 56.2l-.8 .8-.5 .8"/>
<path d="M270 66.7l-.2 .4-.7-.2M270 77.3h-1.2l-.8 .3M270 71.6l-.1 .4h-.7M270.6 62.3l-.3 .3-.7-.3M270.7 76.7l-.1 .5-.6 .1M272.4 70.3a19.7 19.7 0 0 1 4.1-13.2 12.9 12.9 0 0 1 13.6-3.4 35.8 35.8 0 0 1 16.7 11.3 54.1 54.1 0 0 1 13.6 31.3 21.7 21.7 0 0 1-3.3 13.9 12.4 12.4 0 0 1-13 4.7 32.9 32.9 0 0 1-16.7-10.3 55.2 55.2 0 0 1-14.8-31l-.2-3.3M272 82v.5l-.5 .3M273.9 87.4l.1 .5-.4 .5M275.9 97.1h1.2l.8-.3M276.2 93.8l-.8 .8-.4 .8M276.4 92.7a.81 .81 0 0 1-.2 1.1M278 96.8a.8 .8 0 0 1 1 .4"/>
<path d="M291.6 94.6l2-.3M294.3 87.4l-1 .6M298.6 89.9a2.82 2.82 0 0 0 2.3-3.4 9.4 9.4 0 0 0-5.7-8.1 2.57 2.57 0 0 0-3.3 2.9 9.7 9.7 0 0 0 2.4 6.1M322.2 91.6v-.5l.6-.1M322.8 96.7l.2-.4h.6M322.9 91l1.1-.1 .9-.2M281.3 101.8a.65 .65 0 0 1 1.1 .2M285.1 106.4l.4-.3 .6 .2M287.9 112l.8-.7 .4-.8M289.1 110.4l.4-.4 .5 .1M293.4 113.8l.2-.6 .5 .1M297.7 116.4l.1-.6 .5-.1"/>
<path d="M301.9 118.3l.1-.7 .4-.2M306 119.3v-.8l.4-.2M319.2 113h.5l.5 .5M321 109.8l.3-.2 .8 .4M322.3 105.9l.2-.2 .8 .3M322.9 101.5l.2-.3 .7 .1M305 121.9l1.2 .3M309.3 122.5h1.2M313.3 122.1l1.1-.3"/>
</g>
<g fill="none" stroke="#000" stroke-width=".22" stroke-dasharray="1.3 .6" stroke-dashoffset=".7">
<path d="M268.4 56.6l-4.9 2.8M270.3 52.8l-4.9 2.8M272.8 49.7l-4.8 2.8M276.1 52.7h-.4l-.7-.6M276.2 51.1a1.18 1.18 0 0 1 .2 1.4M279 51l-.4-.1-.6-.8M279.4 49.6a.97 .97 0 0 1 0 1.2M267.2 61.1l-4.8 2.8M267.2 61.1l-.2 1.4M308.9 60.9l-1.1 .9M265 86.6l6.5-3.8M270.8 80.4a1.4 1.4 0 0 1 1 1"/>
<path d="M272.6 86a1.2 1.2 0 0 1 1.1 .8M275 91.5a.98 .98 0 0 1 1.1 .6M279.4 97.8a1 1 0 0 1 0 1.2M321.4 85.4l1.3-.4M278.5 110.2l6.6-3.8M282.7 114.1l6.4-3.7M282.8 102.5a1.21 1.21 0 0 1 .1 1.3M286.5 106.8a1.41 1.41 0 0 1 .3 1.4M313.5 118.7a.97 .97 0 0 1 0-1.3M313.8 117.3l.4 .1 .7 .7M316.6 117.1a1.18 1.18 0 0 1-.2-1.3M316.7 115.5h.4l.7 .7"/>
<path d="M296.9 123.7l4.8-2.8M300.4 120.4l1.3 .5M301.3 125l4.9-2.8M305.6 125.3l4.9-2.8M309.6 124.6l4.8-2.8"/>
</g>
<path d="M288.6 53.7l4.8-2.8M293.5 92.5l.3 .3a1.52 1.52 0 0 0 2.6-.2M318.9 106.1l4.7-2.7" fill="none" stroke="#000" stroke-width=".22" stroke-dasharray="1.3 .6" stroke-dashoffset="-.2"/>
<g fill="none" stroke="#000" stroke-width=".22" stroke-dasharray="1.3 .6" stroke-dashoffset=".8">
<path d="M271.5 56.7a1.56 1.56 0 0 1 .5 1.4M273.6 53.5a1.39 1.39 0 0 1 .3 1.4M282.4 50.1a1.3 1.3 0 0 1-1.1-1.1M285.1 48.7l-.7-1.3M286.1 50a1.49 1.49 0 0 1-1-1.2M290 50.7a1.62 1.62 0 0 1-.9-1.3M294.1 52.3a1.68 1.68 0 0 1-.7-1.4M266.7 66.2v1.6M267 71.7l.2 1.7M269.1 69.8a1.69 1.69 0 0 1 .9 1.2M269.2 64.9a1.73 1.73 0 0 1 .8 1.3M269.6 75a1.58 1.58 0 0 1 1 1.1"/>
<path d="M270 60.5a1.68 1.68 0 0 1 .7 1.4M263.6 81l6.4-3.7M290.5 110.5a1.57 1.57 0 0 1 .4 1.4M291.1 114.8l1.3 1M294.6 113.6a1.66 1.66 0 0 1 .6 1.4M295.8 118l1.3 .8M298.7 116a1.68 1.68 0 0 1 .8 1.3M302.8 117.5a1.62 1.62 0 0 1 .9 1.3M306.8 118.3a1.49 1.49 0 0 1 .9 1.2M310.5 118.2a1.3 1.3 0 0 1 1 1M319.3 114.7a1.39 1.39 0 0 1-.4-1.4M321.4 111.6a1.56 1.56 0 0 1-.6-1.4"/>
<path d="M322.3 112.9l-.9-1.2M322.8 107.8a1.68 1.68 0 0 1-.6-1.4M323.6 103.4a1.73 1.73 0 0 1-.8-1.3"/>
</g>
<path d="M269.2 55.4l5.8-3.3M270.7 58.2l-2.3-1.6M272.2 53.4l5.8-3.3M275.7 52.3l5.6-3.3M286.6 46.1l.2 2.8M267.2 73.4l2.4 1.6M290.9 112l.2 2.8M313.6 118l5.7-3.3M322.1 110.1l2.4 1.5M306.2 122.2l-.1-2.8M310.9 120.4l5.7-3.3" fill="none" stroke="#000" stroke-width=".22" stroke-dasharray="1.3 .6" stroke-dashoffset=".2"/>
<g fill="none" stroke="#000" stroke-width=".22" stroke-dasharray="1.3 .6" stroke-dashoffset=".1">
<path d="M266.8 58.1l5.8-3.3M272.6 54.7l-2.3-1.9M277.9 50.1l-1.7-2.3M282.4 45.8l.5 3M264.9 61.6l5.9-3.4M266.7 67.8l2.3 1.9M292.2 90.2a11.3 11.3 0 0 1-3.3-9.8 3.1 3.1 0 0 1 4.4-2.1 11.8 11.8 0 0 1 6.5 11.6 3 3 0 0 1-3.4 2.7M295.2 115.1l.6 2.9M317.8 119.9l-1.1-2.7M320.3 113.5l2.3 2M300.2 122.7l5.8-3.4M304.1 122.8l5.8-3.4"/>
<path d="M307.7 122.1l5.8-3.4M310.5 122.5l-.5-3"/>
</g>
<g fill="none" stroke="#000" stroke-width=".22" stroke-dasharray="1.3 .6" stroke-dashoffset="-.1">
<path d="M269.7 53.8l1.8 2.8M272 50.5l1.5 3M262.9 70.5l6.2-3.6M262.9 75.6l6.3-3.6M266.7 66.2l-4.6 2.7M273.2 88.5l-6.3 3.7M294.2 87.9a10 10 0 0 1-2.6-7.9 2.75 2.75 0 0 1 4.2-1.9 10.5 10.5 0 0 1 5.5 9.8 2.76 2.76 0 0 1-2.6 2.6M274.7 105.7l6.3-3.6M287.1 117.4l6.3-3.6M291.5 120l6.2-3.6M303.7 118.9l1.3 3M307.8 119.5l1.5 3"/>
<path d="M311.5 119.3l1.8 2.8M292.4 121.5l4.7-2.7"/>
</g>
<path d="M271.5 82.8l-1.1 .3-.7 .5M273.5 88.4l-.9 .5-.6 .7M279.5 102.6l1.1-.3 .7-.5M283.5 107.6l1-.6 .6-.6" fill="none" stroke="#000" stroke-width=".22" stroke-dasharray="1.3 .6" stroke-dashoffset="1"/>
<path d="M268 77.6l.4 1.7M269.7 83.6l.6 1.7M272 89.6l.8 1.7M275 95.4l.9 1.7M278.4 101l1.1 1.6M282.4 106.2l1.1 1.4M286.6 110.8l1.3 1.2" fill="none" stroke="#000" stroke-width=".22" stroke-dasharray="1.3 .6" stroke-dashoffset=".9"/>
<g font-size="13.1">
<text x="68.8" y="42.3">40T MODULE 1</text>
<text x="68.8" y="55">GEAR BLANK</text>
<text x="68.8" y="80.4">INTERNAL FEATURES</text>
<text x="68.8" y="93.1">ARE NONCRITICAL</text>
</g>
<text font-size="8.8" x="352.9" y="224.5">QTY: 4</text>
<g font-size="5.8">
<text x="355.4" y="264.9">B</text>
<text x="373.3" y="264.9">LT3-P011</text>
<text x="409.2" y="265">B</text>
</g>
<g font-size="4.4" fill="#808080">
<text x="106.7" y="118.4">.250</text>
<text x="106.7" y="124.7">.125</text>
</g>
<text font-size="4.4" x="375.7" y="250.7">40T GEAR</text>
<text font-size="3.7" fill="#808080" x="116.4" y="169.6">.125</text>
<g font-size="3.3">
<text x="38.3" y="6.7">8</text>
<text x="90.2" y="6.7">7</text>
<text x="139.7" y="6.5">6</text>
<text x="190" y="6.5">5</text>
<text x="240.4" y="6.6">4</text>
<text x="290.4" y="6.7">3</text>
<text x="340.4" y="6.5">2</text>
<text x="391.9" y="6.7">1</text>
<text x="10.9" y="41.6">D</text>
<text x="418.9" y="40.7">D</text>
<text x="10.9" y="106.3">C</text>
<text x="418.4" y="106.4">C</text>
<text x="10.8" y="170.2">B</text>
<text x="419.4" y="170.6">B</text>
<text x="10.8" y="237.2">A</text>
<text x="418.6" y="236.8">A</text>
<text x="38.8" y="273.8">8</text>
<text x="90.4" y="273.8">7</text>
<text x="140.2" y="273.8">6</text>
<text x="190.1" y="273.9">5</text>
<text x="391.4" y="274.1">1</text>
</g>
<g font-size="2.9">
<text x="238.8" y="261.7">ABS</text>
<text x="231.7" y="268.4">AS MACHINED</text>
</g>
<g font-size="2.2">
<text x="266.2" y="235.4">DIMENSIONING AND TOLERANCING PER</text>
<text x="276.6" y="237.5">ASME Y14.5M-1994.</text>
<text x="308.7" y="235.9">PERPENDICULARITY:</text>
<text x="337.2" y="236.1">0.001&quot; / INCH</text>
<text x="269" y="244">DE-BURR AND BREAK ALL SHARP</text>
<text x="271" y="240.8">DIMENSIONS ARE IN INCHES.</text>
<text x="308.6" y="240.7">CONCENTRICITY:</text>
<text x="308.8" y="245.6">PARALLELISM:</text>
<text x="337" y="245.8">0.001&quot; / INCH</text>
<text x="338.4" y="240.7">0.002&quot; T.I.R.</text>
<text x="352.9" y="245.8">TITLE:</text>
<text x="276.8" y="246.1">EDGES .003 MIN.</text>
<text x="290.2" y="249.5">X.XX</text>
<text x="290.2" y="251.6">X.XXX =</text>
<text x="296.9" y="249.5">=</text>
<text x="300.3" y="249.5">0.01</text>
<text x="300.4" y="251.6">0.005</text>
<text x="308.9" y="250.4">FLATNESS:</text>
<text x="337.1" y="250.4">0.001&quot; / INCH</text>
<text x="264.8" y="252.5">TOLERANCES ARE:</text>
<text x="290.2" y="255.9">ANGLES:</text>
<text x="290.2" y="253.7">X.XXXX=</text>
<text x="300.5" y="253.7">0.001</text>
<text x="300.8" y="255.9">0.5</text>
<text x="309.1" y="255">ROUGHNESS:</text>
<text x="335.2" y="254.3">125</text>
<text x="216.7" y="258.9">MATERIAL:</text>
<text x="267.8" y="261">THIS DRAWING IS FOR MECH-DESIGN USE AND</text>
<text x="267.8" y="263.1">CAN BE REDISTRIBUTED AND REUSED AT WILL.</text>
<text x="286.3" y="258.6">NOTICE</text>
<text x="322.2" y="262.2">ENGINEER</text>
<text x="335.3" y="262.2">CMJ</text>
<text x="335.8" y="259.2">INIT.</text>
<text x="343.3" y="262.4">11/23/13</text>
<text x="345.1" y="259.1">DATE</text>
<text x="352.9" y="258.6">SIZE</text>
<text x="362.2" y="258.6">DWG. NO.</text>
<text x="406.7" y="258.6">REV</text>
<text x="216.7" y="265.3">FINISH:</text>
<text x="322.3" y="268.5">CHECKED</text>
<text x="322.7" y="265.5">DRAWN</text>
<text x="335.3" y="265.3">CMJ</text>
<text x="337.3" y="268.5">-</text>
<text x="343.4" y="265.3">11/29/13</text>
<text x="347.3" y="268.6">-</text>
<text x="356" y="268.6">SCALE:</text>
<text x="364.6" y="268.6">2:1</text>
<text x="373.9" y="268.4">DO NOT SCALE PRINT</text>
<text x="400.2" y="268.4">SHEET 1 OF 1</text>
<text x="240.5" y="273">4</text>
<text x="289" y="273">3</text>
<text x="339.1" y="273">2</text>
</g>
<text font-size="2.1" x="293.3" y="231.4">UNLESS OTHERWISE SPECIFIED:</text>
</svg>
